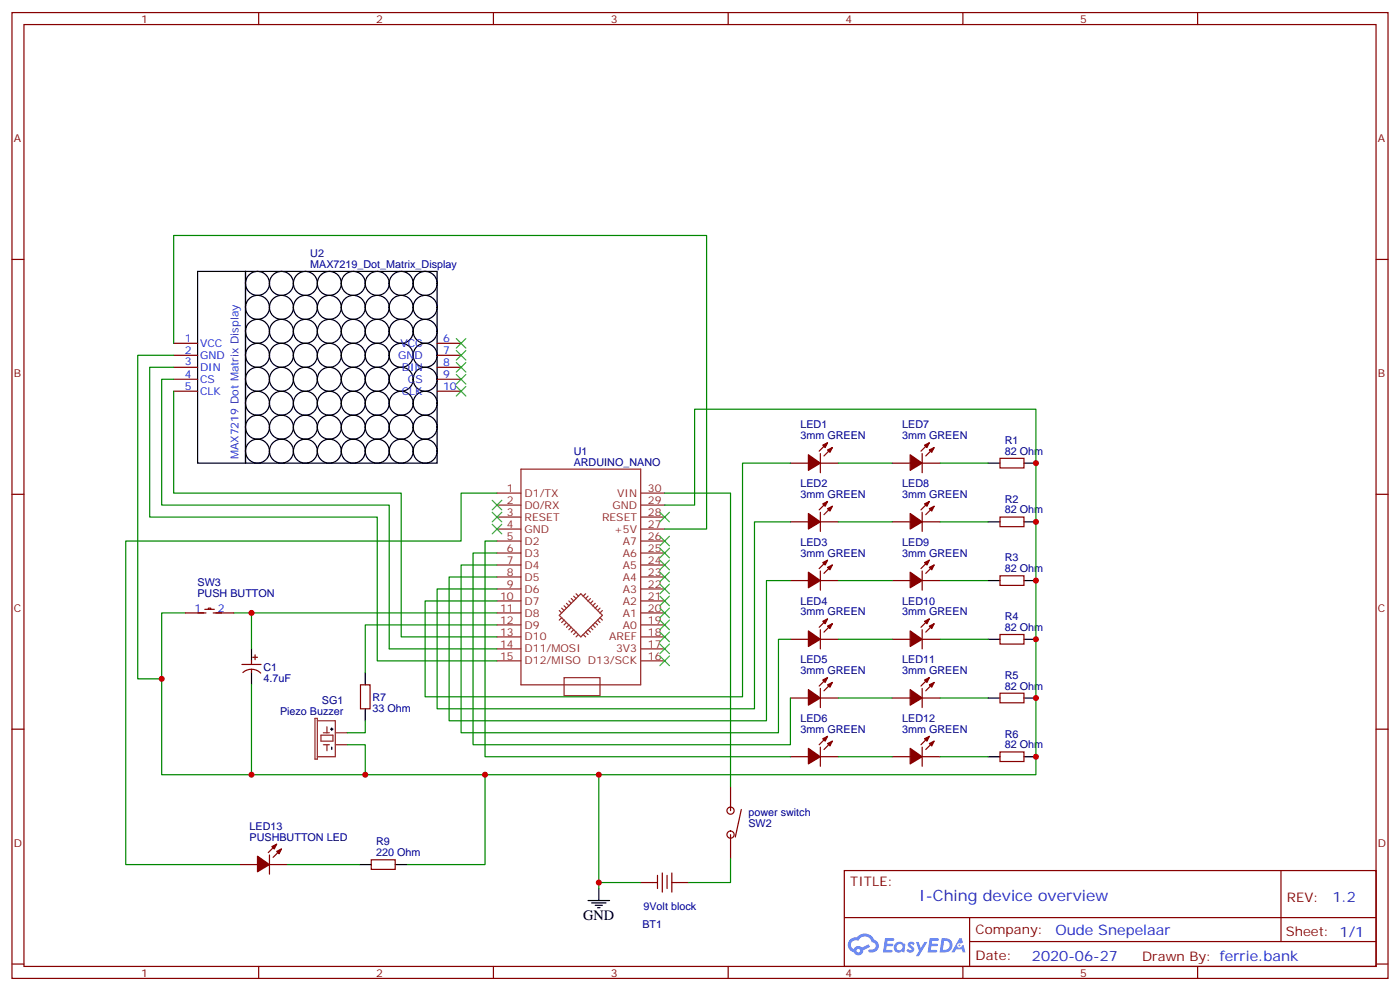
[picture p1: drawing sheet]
<svg xmlns="http://www.w3.org/2000/svg" width="412mm" height="292mm" viewBox="0 0 412 292" stroke-linecap="round" stroke-linejoin="round" font-family="sans-serif">
<g fill="none" stroke="#870000" stroke-width=".35">
<path d="M3.5 3.7h405.4v284.3h-405.4zM7.1 7.2h398.2v277.3h-398.2zM76.2 3.7v3.5M145.3 3.7v3.5M214.5 3.7v3.5M283.6 3.7v3.5M352.8 3.7v3.5M3.5 76.4h3.6M405.3 76.4h3.6M3.5 145.5h3.6M405.3 145.5h3.6M3.5 214.7h3.6"/>
<path d="M405.3 214.7h3.6M248.7 256.3h156.6v28.2h-156.6zM377.3 256.3v20.9M248.7 270.1h156.5M285.6 277.2h119.6M285.6 270.1v14.2M3.5 283.8h3.6M76.2 284.5v3.5M145.3 284.5v3.5M214.5 284.5v3.5M283.6 284.5v3.5M352.8 284.5v3.5"/>
<path d="M405.3 283.8h3.6"/>
</g>
<g fill="#5487ff">
<path d="M267.7 277.5a1.22 1.22 0 0 1 1.7 .2l-.4 .6a.47 .47 0 0 0-.3-.4 .47 .47 0 0 0-.5 .2l.1 .2a1.14 1.14 0 0 1 .8 1.8 1.14 1.14 0 0 1-1.9 0l-.2-.2 .5-.6 .7 .5a.29 .29 0 0 0 .3-.3 .29 .29 0 0 0-.2-.3 1.04 1.04 0 0 1-.6-1.7z"/>
<path d="M260.7 276.2h2.4l.3 .2-.2 .5-1.8 .1-.1 .8h1.5l.3 .4-.3 .4h-1.6l-.2 1.1h1.7l.2 .3-.2 .3-2.6 .1z"/>
<path d="M273.8 276.2h2.4l.3 .2-.1 .5-1.8 .1-.2 .8h1.6l.3 .4-.4 .4-1.6-.1-.1 1.1 1.7 .1 .2 .3-.2 .3-2.6 .1z"/>
<path d="M282.6 276.2h.7l.3 1.3-.6 .3a.69 .69 0 0 0-1 .3 .69 .69 0 0 0 .4 .9 .69 .69 0 0 0 .9-.6l.5-.2 .6 2.2h-.8l-.2-.9h-1.8l-.5 .9h-.8z"/>
<path d="M269.8 277.3h.8l.6 1.8 1.1-1.8h.9l-2.6 4.2h-.8l.9-1.5z"/>
<path d="M277.4 276.2l-.6 4.2h1.3a2.11 2.11 0 0 0 2.5-2.1 2.11 2.11 0 0 0-2.5-2.1zM278.1 277a1.39 1.39 0 0 1 1.7 1.4 1.39 1.39 0 0 1-1.8 1.2h-.3z"/>
<path d="M263.7 277.8a1.54 1.54 0 0 0-.1 2.2 1.54 1.54 0 0 0 2.2 .1l.6 .3 .3-2.3-.2-.3h-.4a1.49 1.49 0 0 0-2.4 0zM264 278.8a.94 .94 0 0 1 1.8 0 .94 .94 0 0 1-1.8 0z"/>
<path d="M250.4 276.6a2.18 2.18 0 0 0 1.1 3.7 1.44 1.44 0 0 0 1.6 .9 1.44 1.44 0 0 0 1.2-1.4l2-1.1-.5-.7-1.9 1a1.47 1.47 0 0 0-2.4 .4 1.39 1.39 0 0 1-.7-1.9 1.39 1.39 0 0 1 2-.5 2.12 2.12 0 0 1 2.2-1.3 2.12 2.12 0 0 1 1.9 1.7 1.14 1.14 0 0 1 1.1 1.4 1.14 1.14 0 0 1-1.7 .7 .43 .43 0 0 0-.5 .4 .43 .43 0 0 0 .4 .5 1.98 1.98 0 0 0 2.5-1.2 1.98 1.98 0 0 0-1.2-2.6 3.1 3.1 0 0 0-5.3-.6l-.9 .1zM252.3 279.9a.55 .55 0 0 1 1.1 0 .55 .55 0 0 1-1.1 0z"/>
<circle cx="282.6" cy="278.3" r=".26"/>
</g>
<g fill="none" stroke="#8c2424" stroke-width=".35">
<path d="M153.5 138.1h35.2v63.5h-35.2zM146.4 159.3h7.1M146.4 155.8h7.1M146.4 152.2h7.1M146.4 148.7h7.1M146.4 145.2h7.1M188.7 159.3h7.1M188.7 155.8h7.1M188.7 152.2h7.1M188.7 148.7h7.1M188.7 145.2h7.1M146.4 176.9h7.1"/>
<path d="M146.4 173.4h7.1M146.4 169.9h7.1M146.4 166.3h7.1M146.4 162.8h7.1M164.7 179.7l.8 .7M165.5 179l.7 .7M166.2 178.3l.7 .7M166.9 177.6l.7 .7M167.6 176.9l.7 .7M168.3 176.2l.7 .7M169 175.5l.7 .7M169.7 174.8l.7 .7"/>
<path d="M172.5 174.8l-.7 .7M173.2 175.5l-.7 .7M173.9 176.2l-.7 .7M174.6 176.9l-.7 .7M175.3 177.6l-.7 .7M176 178.3l-.7 .7M176.7 179l-.7 .7M177.4 179.7l-.7 .7M188.7 176.9h7.1M188.7 173.4h7.1M188.7 169.9h7.1M188.7 166.3h7.1"/>
<path d="M188.7 162.8h7.1M146.4 191h7.1M146.4 187.5h7.1M146.4 184h7.1M146.4 180.4h7.1M146.4 194.6h7.1M164.7 181.2l6.4-6.4 6.3 6.4-6.3 6.3zM165.5 181.9l-.8 .7M166.2 199.5h10.5v5.3h-10.5zM166.2 182.6l-.7 .7M166.9 183.3l-.7 .7M167.6 184l-.7 .7"/>
<path d="M168.3 184.7l-.7 .7M169 185.4l-.7 .7M169.7 186.1l-.7 .7M170.4 186.8l-.7 .7M171.8 186.8l.7 .7M172.5 186.1l.7 .7M173.2 185.4l.7 .7M173.9 184.7l.7 .7M174.6 184l.7 .7M175.3 183.3l.7 .7M176 182.6l.7 .7M176.7 181.9l.7 .7"/>
<path d="M188.7 191h7.1M188.7 187.5h7.1M188.7 184h7.1M188.7 180.4h7.1M188.7 194.6h7.1M92.8 211.5h.7v12h-.7zM93.5 212.2h5.3v10.6h-5.3M94.5 216.4h3.6v1.8h-3.6zM95.2 215.7h1.8M95.2 219.3h1.8M96.3 214v1.7M96.3 219.3v1.7"/>
<path d="M98.8 215.7h3.5M98.8 219.3h3.5"/>
</g>
<g fill="none" stroke="#000" stroke-width=".35">
<path d="M58.2 79.9h14.1v56.4h-14.1zM72.3 79.9h56.5v56.4h-56.5zM291 136.3h3.6M301.6 136.3h3.6M291 153.6h3.6M301.6 153.6h3.6M291 170.9h3.6M301.6 170.9h3.6M74.1 191v3.6M74.1 198.1v3.5M107.6 198.1v3.5M291 188.2h3.6"/>
<path d="M301.6 188.2h3.6M97.4 214.7h.3v.3M97.7 214.3v.4h.4M97.7 220v.7M107.6 208.7v3.5M291 205.5h3.6M301.6 205.5h3.6M291 222.8h3.6M301.6 222.8h3.6M105.8 254.5h3.6M116.4 254.5h3.5M173.2 265.1h6.4"/>
<path d="M174.3 265.8h4.2M175.3 266.5h2.1M176 267.2h.7M176.4 261.6v3.5"/>
<circle cx="75.8" cy="90.5" r="3.5"/>
<circle cx="75.8" cy="83.4" r="3.5"/>
<circle cx="75.8" cy="97.5" r="3.5"/>
<circle cx="82.9" cy="83.4" r="3.5"/>
<circle cx="82.9" cy="97.5" r="3.5"/>
<circle cx="82.9" cy="90.5" r="3.5"/>
<circle cx="90" cy="90.5" r="3.5"/>
<circle cx="90" cy="83.4" r="3.5"/>
<circle cx="90" cy="97.5" r="3.5"/>
<circle cx="97" cy="83.4" r="3.5"/>
<circle cx="97" cy="97.5" r="3.5"/>
<circle cx="97" cy="90.5" r="3.5"/>
<circle cx="104.1" cy="97.5" r="3.5"/>
<circle cx="104.1" cy="90.5" r="3.5"/>
<circle cx="104.1" cy="83.4" r="3.5"/>
<circle cx="111.1" cy="97.5" r="3.5"/>
<circle cx="111.1" cy="83.4" r="3.5"/>
<circle cx="111.1" cy="90.5" r="3.5"/>
<circle cx="118.2" cy="90.5" r="3.5"/>
<circle cx="118.2" cy="97.5" r="3.5"/>
<circle cx="118.2" cy="83.4" r="3.5"/>
<circle cx="125.2" cy="97.5" r="3.5"/>
<circle cx="125.2" cy="90.5" r="3.5"/>
<circle cx="125.2" cy="83.4" r="3.5"/>
<circle cx="75.8" cy="104.6" r="3.5"/>
<circle cx="75.8" cy="111.7" r="3.5"/>
<circle cx="75.8" cy="118.7" r="3.5"/>
<circle cx="82.9" cy="104.6" r="3.5"/>
<circle cx="82.9" cy="111.7" r="3.5"/>
<circle cx="82.9" cy="118.7" r="3.5"/>
<circle cx="90" cy="104.6" r="3.5"/>
<circle cx="90" cy="111.7" r="3.5"/>
<circle cx="90" cy="118.7" r="3.5"/>
<circle cx="97" cy="104.6" r="3.5"/>
<circle cx="97" cy="111.7" r="3.5"/>
<circle cx="97" cy="118.7" r="3.5"/>
<circle cx="104.1" cy="104.6" r="3.5"/>
<circle cx="104.1" cy="111.7" r="3.5"/>
<circle cx="104.1" cy="118.7" r="3.5"/>
<circle cx="111.1" cy="104.6" r="3.5"/>
<circle cx="111.1" cy="111.7" r="3.5"/>
<circle cx="111.1" cy="118.7" r="3.5"/>
<circle cx="118.2" cy="104.6" r="3.5"/>
<circle cx="118.2" cy="111.7" r="3.5"/>
<circle cx="118.2" cy="118.7" r="3.5"/>
<circle cx="125.2" cy="104.6" r="3.5"/>
<circle cx="125.2" cy="111.7" r="3.5"/>
<circle cx="125.2" cy="118.7" r="3.5"/>
<circle cx="75.8" cy="125.8" r="3.5"/>
<circle cx="75.8" cy="132.8" r="3.5"/>
<circle cx="82.9" cy="125.8" r="3.5"/>
<circle cx="82.9" cy="132.8" r="3.5"/>
<circle cx="90" cy="125.8" r="3.5"/>
<circle cx="90" cy="132.8" r="3.5"/>
<circle cx="97" cy="125.8" r="3.5"/>
<circle cx="97" cy="132.8" r="3.5"/>
<circle cx="104.1" cy="125.8" r="3.5"/>
<circle cx="104.1" cy="132.8" r="3.5"/>
<circle cx="111.1" cy="125.8" r="3.5"/>
<circle cx="111.1" cy="132.8" r="3.5"/>
<circle cx="118.2" cy="125.8" r="3.5"/>
<circle cx="118.2" cy="132.8" r="3.5"/>
<circle cx="125.2" cy="132.8" r="3.5"/>
<circle cx="125.2" cy="125.8" r="3.5"/>
</g>
<g fill="none" stroke="#870000" stroke-width=".35">
<path d="M51.2 101.1h7M51.2 104.6h7M51.2 108.1h7M51.2 111.7h7M51.2 115.2h7M128.8 101.1h7M128.8 104.6h7M128.8 108.1h7M128.8 111.7h7M128.8 115.2h7M232.8 136.3h5.3M241.7 136.3h5.2"/>
<path d="M241.7 133.5v5.7M243.8 130.4l-2.5 2.4M245.2 131.8l-2.5 2.4M262.8 136.3h5.3M271.6 136.3h5.3M271.6 133.5v5.7M273.8 130.4l-2.5 2.4M275.2 131.8l-2.5 2.4M294.6 134.9h7v2.9h-7zM232.8 153.6h5.3M241.7 150.8v5.7M241.7 153.6h5.2"/>
<path d="M243.8 147.6l-2.5 2.5M245.2 149l-2.5 2.5M262.8 153.6h5.3M271.6 153.6h5.3M271.6 150.8v5.7M273.8 147.6l-2.5 2.5M275.2 149l-2.5 2.5M294.6 152.2h7v2.8h-7zM60.3 179.4h2.8M61.4 179.4v-.4h.7v.4M232.8 170.9h5.3M241.7 168.1v5.6"/>
<path d="M241.7 170.9h5.2M243.8 164.9l-2.5 2.5M245.2 166.3l-2.5 2.5M262.8 170.9h5.3M271.6 170.9h5.3M271.6 168.1v5.6M273.8 164.9l-2.5 2.5M275.2 166.3l-2.5 2.5M294.6 169.5h7v2.8h-7zM54.7 180.4h6M62.8 180.4h6M71.3 195.6h5.6"/>
<path d="M71.5 198a3.8 3.8 0 0 1 5.3 .2M74.1 194.6v1M74.1 197v1.1M74.4 193.5h1.4M75.1 192.8v1.4M232.8 188.2h5.3M241.7 185.4v5.6M241.7 188.2h5.2M243.8 182.2l-2.5 2.5M243.8 199.5l-2.5 2.5M245.2 183.6l-2.5 2.5M262.8 188.2h5.3"/>
<path d="M271.6 188.2h5.3M271.6 185.4v5.6M273.8 182.2l-2.5 2.5M273.8 199.5l-2.5 2.5M275.2 183.6l-2.5 2.5M294.6 186.8h7v2.8h-7zM106.2 201.6h2.8v7.1h-2.8zM232.8 205.5h5.3M241.7 202.7v5.6M241.7 220v5.6M241.7 205.5h5.2M243.8 216.8l-2.5 2.5"/>
<path d="M245.2 200.9l-2.5 2.5M245.2 218.2l-2.5 2.5M262.8 205.5h5.3M271.6 205.5h5.3M271.6 202.7v5.6M271.6 220v5.6M273.8 216.8l-2.5 2.5M275.2 200.9l-2.5 2.5M275.2 218.2l-2.5 2.5M294.6 204.1h7v2.8h-7zM215.2 231.6v7.1M218.4 238.3l-1.8 8.1"/>
<path d="M232.8 222.8h5.3M241.7 222.8h5.2M262.8 222.8h5.3M271.6 222.8h5.3M294.6 221.4h7v2.8h-7zM70.6 254.5h5.2M79.4 254.5h5.3M79.4 251.7v5.7M81.5 248.5l-2.5 2.5M82.9 249.9l-2.5 2.5M109.4 253.1h7v2.8h-7zM188.7 259.8h5"/>
<path d="M193.7 257.7v3.9M195.1 257v5.6M196.5 257.7v3.9M197.9 257v5.6M197.9 259.8h4.9M215.2 245.7v7.1"/>
<circle cx="215.2" cy="238.7" r="1.06"/>
<circle cx="215.2" cy="245.7" r="1.06"/>
</g>
<g fill="#870000" stroke="#870000" stroke-width=".35">
<path d="M243.8 132.5l1.4-.7-.7 1.4z"/>
<path d="M242.4 131.1l1.4-.7-.7 1.4z"/>
<path d="M238.1 133.9l3.6 2.4-3.6 2.2z"/>
<path d="M243.8 149.8l1.4-.8-.7 1.5z"/>
<path d="M242.4 148.3l1.4-.7-.7 1.4z"/>
<path d="M238.1 151.2l3.6 2.4-3.6 2.2z"/>
<path d="M243.8 167l1.4-.7-.7 1.4z"/>
<path d="M242.4 165.6l1.4-.7-.7 1.4z"/>
<path d="M238.1 168.5l3.6 2.4-3.6 2.1z"/>
<path d="M243.8 184.3l1.4-.7-.7 1.4z"/>
<path d="M242.4 182.9l1.4-.7-.7 1.4z"/>
<path d="M238.1 185.7l3.6 2.5-3.6 2.1z"/>
<path d="M243.8 201.6l1.4-.7-.7 1.4z"/>
<path d="M242.4 200.2l1.4-.7-.7 1.4z"/>
<path d="M238.1 203l3.6 2.5-3.6 2.1z"/>
<path d="M243.8 218.9l1.4-.7-.7 1.4z"/>
<path d="M242.4 217.5l1.4-.7-.7 1.4z"/>
<path d="M238.1 220.3l3.6 2.5-3.6 2.1z"/>
<path d="M273.8 132.5l1.4-.7-.7 1.4z"/>
<path d="M272.3 131.1l1.5-.7-.8 1.4z"/>
<path d="M268.1 133.9l3.5 2.4-3.5 2.2z"/>
<path d="M273.8 149.8l1.4-.8-.7 1.5z"/>
<path d="M272.3 148.3l1.5-.7-.8 1.4z"/>
<path d="M268.1 151.2l3.5 2.4-3.5 2.2z"/>
<path d="M273.8 167l1.4-.7-.7 1.4z"/>
<path d="M272.3 165.6l1.5-.7-.8 1.4z"/>
<path d="M268.1 168.5l3.5 2.4-3.5 2.1z"/>
<path d="M273.8 184.3l1.4-.7-.7 1.4z"/>
<path d="M272.3 182.9l1.5-.7-.8 1.4z"/>
<path d="M268.1 185.7l3.5 2.5-3.5 2.1z"/>
<path d="M273.8 201.6l1.4-.7-.7 1.4z"/>
<path d="M272.3 200.2l1.5-.7-.8 1.4z"/>
<path d="M268.1 203l3.5 2.5-3.5 2.1z"/>
<path d="M273.8 218.9l1.4-.7-.7 1.4z"/>
<path d="M272.3 217.5l1.5-.7-.8 1.4z"/>
<path d="M268.1 220.3l3.5 2.5-3.5 2.1z"/>
<path d="M81.5 250.6l1.4-.7-.7 1.5z"/>
<path d="M80.1 249.2l1.4-.7-.7 1.4z"/>
<path d="M75.8 252.1l3.6 2.4-3.6 2.1z"/>
</g>
<g fill="none" stroke="#008700" stroke-width=".35">
<path d="M51.2 104.6h-10.6v95.2h7M51.2 115.2v30h67v42.3h28.2M51.2 111.7h-3.6v37h67.1v42.3h31.7M51.2 108.1h-7.1v44.1h67v42.4h35.3M51.2 101.1v-31.8h156.9v86.5h-12.3M232.8 136.3h-14.1v68.8h-93.5v-28.2h21.2M246.9 136.3h15.9M276.9 136.3h14.1M146.4 159.3h-3.5v63.5h89.9M146.4 145.2h-10.6v14.1h-98.8v95.2h33.6M195.8 148.7h8.8v-28.2h100.6v107.6h-257.6v-47.7h7.1M195.8 145.2h19.4v86.4"/>
<path d="M232.8 153.6h-10.6v55.1h-93.4v-35.3h17.6M246.9 153.6h15.9M276.9 153.6h14.1M146.4 162.8h-7.1v56.5h93.5v-13.8M146.4 166.3h-10.6v49.4h93.5v-27.5h3.5M146.4 169.9h-14.1v42.3h93.5v-41.3h7M246.9 170.9h15.9M276.9 170.9h14.1M68.8 180.4h77.6M74.1 180.4v10.6M146.4 184h-38.8v14.1M246.9 188.2h15.9"/>
<path d="M276.9 188.2h14.1M74.1 201.6v26.5M102.3 219.3h5.3v8.8M107.6 212.2v3.5h-5.3M246.9 205.5h15.9M276.9 205.5h14.1M142.9 228.1v26.4h-23M176.4 228.1v33.5M246.9 222.8h15.9M276.9 222.8h14.1M84.7 254.5h21.1M176.4 259.8h12.3"/>
<path d="M215.2 252.8v7h-12.4"/>
</g>
<g fill="none" stroke="#3c3" stroke-width=".35">
<path d="M134.4 99.7l2.8 2.8M137.2 99.7l-2.8 2.8M134.4 103.2l2.8 2.8M134.4 106.7l2.8 2.8M134.4 110.2l2.8 2.9M134.4 113.8l2.8 2.8M137.2 103.2l-2.8 2.8M137.2 106.7l-2.8 2.8M137.2 110.2l-2.8 2.9M137.2 113.8l-2.8 2.8M145 147.3l2.8 2.8M145 150.8l2.8 2.8"/>
<path d="M145 154.3l2.8 2.9M147.8 147.3l-2.8 2.8M147.8 150.8l-2.8 2.8M147.8 154.3l-2.8 2.9M194.4 157.9l2.8 2.8M194.4 150.8l2.8 2.8M197.2 157.9l-2.8 2.8M197.2 150.8l-2.8 2.8M194.4 161.4l2.8 2.8M194.4 164.9l2.8 2.8M194.4 168.5l2.8 2.8M194.4 172l2.8 2.8"/>
<path d="M194.4 175.5l2.8 2.8M194.4 179l2.8 2.9M197.2 161.4l-2.8 2.8M197.2 164.9l-2.8 2.8M197.2 168.5l-2.8 2.8M197.2 172l-2.8 2.8M197.2 175.5l-2.8 2.8M197.2 179l-2.8 2.9M194.4 182.6l2.8 2.8M194.4 186.1l2.8 2.8M194.4 193.1l2.8 2.9M194.4 189.6l2.8 2.8"/>
<path d="M197.2 182.6l-2.8 2.8M197.2 186.1l-2.8 2.8M197.2 193.1l-2.8 2.9M197.2 189.6l-2.8 2.8"/>
</g>
<g fill="#c00">
<circle cx="142.9" cy="228.1" r=".88"/>
<circle cx="176.4" cy="228.1" r=".88"/>
<circle cx="107.6" cy="228.1" r=".88"/>
<circle cx="74.1" cy="180.4" r=".88"/>
<circle cx="47.6" cy="199.8" r=".88"/>
<circle cx="305.2" cy="153.6" r=".88"/>
<circle cx="305.2" cy="170.9" r=".88"/>
<circle cx="305.2" cy="188.2" r=".88"/>
<circle cx="305.2" cy="205.5" r=".88"/>
<circle cx="305.2" cy="222.8" r=".88"/>
<circle cx="305.2" cy="136.3" r=".88"/>
<circle cx="74.1" cy="228.1" r=".88"/>
<circle cx="176.4" cy="259.8" r=".88"/>
</g>
<text font-size="4.6" fill="#00f" x="270.8" y="265.3">I-Ching device overview</text>
<g font-size="4.2" fill="#00f">
<text x="392.5" y="265.6">1.2</text>
<text x="310.9" y="275.1">Oude Snepelaar</text>
<text x="304" y="282.9">2020-06-27</text>
</g>
<text font-size="4.2" x="171.8" y="270.8">GND</text>
<g font-size="3.9" fill="#800">
<text x="250.5" y="260.9">TITLE:</text>
<text x="379.1" y="265.6">REV:</text>
<text x="287.4" y="275.1">Company:</text>
<text x="378.7" y="275.7">Sheet: 1/1</text>
<text x="287.4" y="282.8">Date:</text>
<text x="336.4" y="282.8">Drawn By: ferrie.bank</text>
</g>
<g font-size="3.2" fill="#800">
<text x="41.6" y="6.7">1</text>
<text x="110.8" y="6.7">2</text>
<text x="179.9" y="6.7">3</text>
<text x="249.1" y="6.7">4</text>
<text x="318.2" y="6.7">5</text>
<text x="4.1" y="41.8">A</text>
<text x="405.9" y="41.8">A</text>
<text x="4.1" y="110.9">B</text>
<text x="405.9" y="110.9">B</text>
<text x="4.1" y="180.1">C</text>
<text x="405.9" y="180.1">C</text>
<text x="4.1" y="249.2">D</text>
<text x="405.9" y="249.2">D</text>
<text x="41.6" y="287.5">1</text>
<text x="110.8" y="287.5">2</text>
<text x="179.9" y="287.5">3</text>
<text x="249.1" y="287.5">4</text>
<text x="318.2" y="287.5">5</text>
</g>
<g font-size="3.2" fill="#000080">
<text x="91.4" y="75.7">U2</text>
<text x="91.4" y="78.8">MAX7219_Dot_Matrix_Display</text>
<text x="235.8" y="129.3">3mm GREEN</text>
<text x="235.8" y="126.1">LED1</text>
<text x="265.8" y="129.3">3mm GREEN</text>
<text x="265.8" y="126.1">LED7</text>
<text x="296" y="130.7">R1</text>
<text x="169" y="137.1">ARDUINO_NANO</text>
<text x="169" y="133.9">U1</text>
<text x="296" y="133.9">82 Ohm</text>
<text x="235.8" y="143.4">LED2</text>
<text x="265.8" y="143.4">LED8</text>
<text x="235.8" y="146.6">3mm GREEN</text>
<text x="265.8" y="146.6">3mm GREEN</text>
<text x="296" y="148">R2</text>
<text x="296" y="151.2">82 Ohm</text>
<text x="235.8" y="160.7">LED3</text>
<text x="265.8" y="160.7">LED9</text>
<text x="235.8" y="163.9">3mm GREEN</text>
<text x="265.8" y="163.9">3mm GREEN</text>
<text x="296" y="165.3">R3</text>
<text x="58.2" y="172.5">SW3</text>
<text x="296" y="168.5">82 Ohm</text>
<text x="58.2" y="175.7">PUSH BUTTON</text>
<text x="235.8" y="178">LED4</text>
<text x="265.8" y="178">LED10</text>
<text x="235.8" y="181.2">3mm GREEN</text>
<text x="265.8" y="181.2">3mm GREEN</text>
<text x="296" y="185.7">82 Ohm</text>
<text x="296" y="182.6">R4</text>
<text x="77.6" y="197.5">C1</text>
<text x="235.8" y="195.3">LED5</text>
<text x="265.8" y="195.3">LED11</text>
<text x="77.6" y="200.7">4.7uF</text>
<text x="235.8" y="198.4">3mm GREEN</text>
<text x="265.8" y="198.4">3mm GREEN</text>
<text x="296" y="203">82 Ohm</text>
<text x="296" y="199.8">R5</text>
<text x="94.8" y="207.2">SG1</text>
<text x="109.7" y="209.5">33 Ohm</text>
<text x="109.7" y="206.3">R7</text>
<text x="82.5" y="210.4">Piezo Buzzer</text>
<text x="235.8" y="215.7">3mm GREEN</text>
<text x="235.8" y="212.5">LED6</text>
<text x="265.8" y="215.7">3mm GREEN</text>
<text x="265.8" y="212.5">LED12</text>
<text x="296" y="220.3">82 Ohm</text>
<text x="296" y="217.1">R6</text>
<text x="73.5" y="244.3">LED13</text>
<text x="220.4" y="240.3">power switch</text>
<text x="220.5" y="243.5">SW2</text>
<text x="73.5" y="247.5">PUSHBUTTON LED</text>
<text x="110.8" y="248.9">R9</text>
<text x="110.8" y="252.1">220 Ohm</text>
<text x="189.5" y="268">9Volt block</text>
<text x="189.2" y="273.3">BT1</text>
</g>
<g font-size="3.2" fill="#00f">
<text x="54.4" y="100.7">1</text>
<text x="130.5" y="100.7">6</text>
<text x="54.4" y="104.2">2</text>
<text x="54.4" y="107.5">3</text>
<text x="58.9" y="102.1">VCC</text>
<text x="58.9" y="105.7">GND</text>
<text x="117.2" y="105.7">GND</text>
<text x="117.9" y="102.1">VCC</text>
<text x="130.5" y="104.2">7</text>
<text x="130.5" y="107.8">8</text>
<text x="54.4" y="111.3">4</text>
<text x="58.9" y="109.2">DIN</text>
<text x="58.9" y="112.7">CS</text>
<text x="118.4" y="109.2">DIN</text>
<text x="120.1" y="112.7">CS</text>
<text x="130.5" y="111.3">9</text>
<text x="54.4" y="114.8">5</text>
<text x="58.9" y="116.2">CLK</text>
<text x="118.4" y="116.2">CLK</text>
<text x="130.5" y="114.8">10</text>
<text x="70.3" y="135.2" transform="rotate(-90 70.3 135.2)">MAX7219 Dot Matrix Display</text>
<text x="57.2" y="180.1">1</text>
<text x="64.2" y="180.1">2</text>
</g>
<g font-size="3.2" fill="#8d2323">
<text x="149.3" y="148.3">2</text>
<text x="149.3" y="144.8">1</text>
<text x="154.5" y="149.8">D0/RX</text>
<text x="154.5" y="146.2">D1/TX</text>
<text x="180.4" y="149.8">GND</text>
<text x="181.8" y="146.2">VIN</text>
<text x="190.9" y="144.8">30</text>
<text x="190.9" y="148.3">29</text>
<text x="149.3" y="155.4">4</text>
<text x="149.3" y="151.9">3</text>
<text x="154.5" y="153.3">RESET</text>
<text x="177.3" y="153.3">RESET</text>
<text x="190.9" y="151.9">28</text>
<text x="190.9" y="155.4">27</text>
<text x="149.3" y="158.9">5</text>
<text x="154.5" y="160.3">D2</text>
<text x="154.5" y="156.8">GND</text>
<text x="180.9" y="156.8">+5V</text>
<text x="183.5" y="160.3">A7</text>
<text x="190.9" y="158.9">26</text>
<text x="149.3" y="166">7</text>
<text x="149.3" y="162.5">6</text>
<text x="154.5" y="167.4">D4</text>
<text x="154.5" y="163.9">D3</text>
<text x="183.5" y="163.9">A6</text>
<text x="183.5" y="167.4">A5</text>
<text x="190.9" y="162.5">25</text>
<text x="190.9" y="166">24</text>
<text x="149.3" y="173">9</text>
<text x="149.3" y="169.5">8</text>
<text x="154.5" y="170.9">D5</text>
<text x="183.5" y="170.9">A4</text>
<text x="190.9" y="169.5">23</text>
<text x="190.9" y="173">22</text>
<text x="147.3" y="176.6">10</text>
<text x="154.5" y="178">D7</text>
<text x="154.5" y="174.4">D6</text>
<text x="183.5" y="174.4">A3</text>
<text x="183.5" y="178">A2</text>
<text x="190.9" y="176.6">21</text>
<text x="147.3" y="183.6">12</text>
<text x="147.3" y="180.1">11</text>
<text x="154.5" y="185">D9</text>
<text x="154.5" y="181.5">D8</text>
<text x="183.5" y="181.5">A1</text>
<text x="183.5" y="185">A0</text>
<text x="190.9" y="180.1">20</text>
<text x="190.9" y="183.6">19</text>
<text x="147.3" y="190.7">14</text>
<text x="147.3" y="187.1">13</text>
<text x="154.5" y="188.6">D10</text>
<text x="179.5" y="188.6">AREF</text>
<text x="190.9" y="187.1">18</text>
<text x="190.9" y="190.7">17</text>
<text x="147.3" y="194.2">15</text>
<text x="154.5" y="192.1">D11/MOSI</text>
<text x="154.5" y="195.6">D12/MISO D13/SCK</text>
<text x="181.5" y="192.1">3V3</text>
<text x="190.9" y="194.2">16</text>
</g>
</svg>
